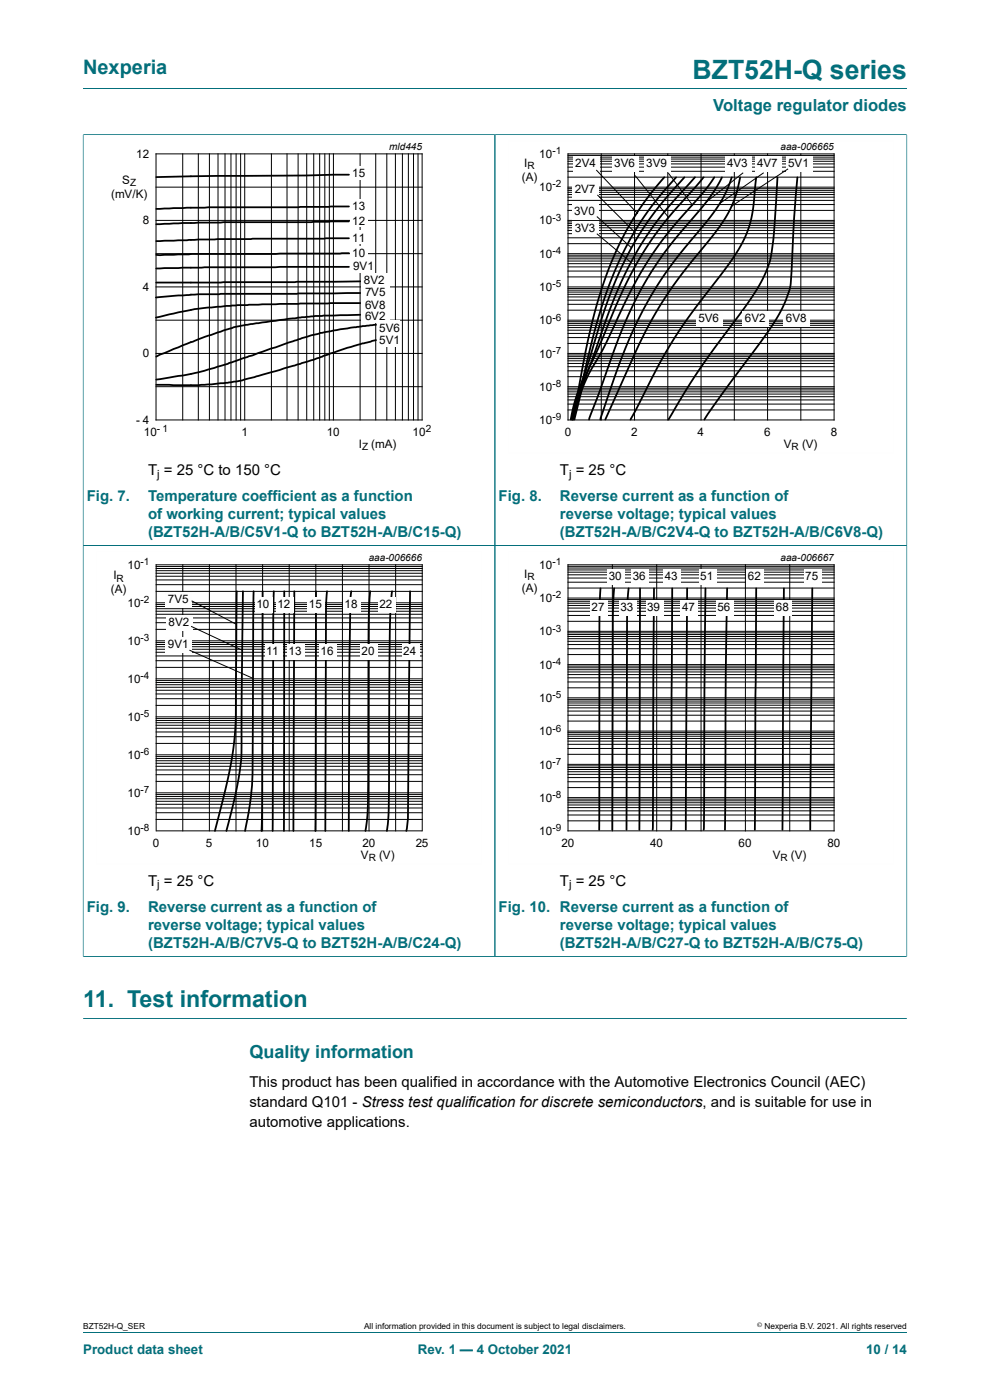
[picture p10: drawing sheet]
<svg xmlns="http://www.w3.org/2000/svg" width="210mm" height="297mm" viewBox="0 0 210 297" stroke-linecap="round" stroke-linejoin="round" font-family="sans-serif">
<path d="M17.6 18.8h174.8M17.6 28.5v87.2h87.4v-87.1h-87.4" fill="none" stroke="#036f7b" stroke-width=".21"/>
<path d="M20.4 29.8h81.8v66.3h-81.8z" fill="none" stroke="#fff" stroke-width=".21"/>
<g fill="none" stroke="#000" stroke-width=".21">
<path d="M33.1 32.6h56.4v56.5h-56.4zM33.1 39.7h56.4M38.8 32.6v56.5M42.1 32.6v56.5M44.4 32.6v56.5M46.2 32.6v56.5M47.7 32.6v56.5M49 32.6v56.5M50.1 32.6v56.5M51 32.6v56.5M51.9 32.6v56.5M57.6 32.6v56.5"/>
<path d="M60.9 32.6v56.5M63.2 32.6v56.5M65.1 32.6v56.5M66.5 32.6v56.5M67.8 32.6v56.5M68.9 32.6v56.5M69.9 32.6v56.5M70.7 32.6v56.5M76.4 32.6v56.5M79.7 32.6v56.5M82.1 32.6v56.5M83.9 32.6v56.5"/>
<path d="M85.4 32.6v56.5M86.6 32.6v56.5M87.7 32.6v56.5M88.7 32.6v56.5M33.1 53.8h56.4M33.1 46.8h56.4M33.1 75h56.4M33.1 67.9h56.4M33.1 60.9h56.4M33.1 82h56.4"/>
</g>
<path d="M74 37.1l-40.9 .5M74 56.6l-30.6 .1-10.3 .3M74 53.7l-33.5 .2-7.4 .2M74 50.5l-27.9 .2-13 .4M74 47l-8 .1h-18.6l-14.3 .5M74 43.8l-10.7 .2h-19.1l-11.1 .3M76.4 59.7l-43.3 .2M76.4 66.8l-9.5 .2-8.4 1.1a61 61 0 0 0-9.9 1.7 154.3 154.3 0 0 0-15.5 5.9M76.4 64.3l-20.8 .3a101.6 101.6 0 0 0-17.8 1.7l-4.7 1.1M76.4 62.2l-34.3 .2-9 .7M79.8 72.2l-6.1 1.6-7.3 2.5-4.3 1.3a105 105 0 0 1-13.2 3.5l-6.8 .6-9-.1M79.8 68.9l-4 .4a66.3 66.3 0 0 0-14.6 3.4l-9.4 3.2a75.3 75.3 0 0 1-14 3.9l-4.7 .7" fill="none" stroke="#000" stroke-width=".38"/>
<g fill="#fff">
<path d="M74.4 35.3h3.7v2.8h-3.7z"/>
<path d="M74.4 42.3h3.7v2.8h-3.7z"/>
<path d="M74.4 45.4h3.7v2.8h-3.7z"/>
<path d="M74.4 49h3.7v2.8h-3.7z"/>
<path d="M74.4 52.2h3.7v2.8h-3.7z"/>
<path d="M74.4 55h3.7v2.8h-3.7z"/>
<path d="M81.1 68.1h3.8v2.8h-3.8z"/>
<path d="M81.1 70.8h3.8v2.8h-3.8z"/>
<path d="M76.6 57.9h6v10.6h-6z"/>
</g>
<path d="M192.4 28.5v87.2h-87.4v-87.1h87.4" fill="none" stroke="#036f7b" stroke-width=".21"/>
<path d="M189.6 29.8h-81.8v66.3h81.8" fill="none" stroke="#fefefe" stroke-width=".21"/>
<g fill="none" stroke="#000" stroke-width=".21">
<path d="M120.5 32.6h56.4v56.5h-56.4zM120.5 39.7h56.4M120.5 37.6h56.4M120.5 36.3h56.4M120.5 35.5h56.4M120.5 34.8h56.4M120.5 34.2h56.4M120.5 33.7h56.4M120.5 33.3h56.4M120.5 33h56.4M127.5 32.6v56.5M134.6 32.6v56.5"/>
<path d="M141.7 32.6v56.5M148.7 32.6v56.5M155.8 32.6v56.5M162.8 32.6v56.5M169.9 32.6v56.5M120.5 58.7h56.4M120.5 57.5h56.4M120.5 56.6h56.4M120.5 55.9h56.4M120.5 55.4h56.4M120.5 54.9h56.4M120.5 54.5h56.4"/>
<path d="M120.5 54.1h56.4M120.5 53.8h56.4M120.5 51.7h56.4M120.5 50.4h56.4M120.5 49.6h56.4M120.5 48.9h56.4M120.5 48.3h56.4M120.5 47.9h56.4M120.5 47.4h56.4M120.5 47.1h56.4M120.5 46.8h56.4M120.5 44.6h56.4"/>
<path d="M120.5 43.4h56.4M120.5 42.5h56.4M120.5 41.8h56.4M120.5 41.3h56.4M120.5 40.8h56.4M120.5 40.4h56.4M120.5 40h56.4M120.5 79.9h56.4M120.5 78.7h56.4M120.5 77.8h56.4M120.5 77.1h56.4M120.5 76.5h56.4"/>
<path d="M120.5 76.1h56.4M120.5 75.7h56.4M120.5 75.3h56.4M120.5 75h56.4M120.5 72.9h56.4M120.5 71.6h56.4M120.5 70.7h56.4M120.5 70h56.4M120.5 69.5h56.4M120.5 69h56.4M120.5 68.6h56.4M120.5 68.2h56.4"/>
<path d="M120.5 67.9h56.4M120.5 65.8h56.4M120.5 64.6h56.4M120.5 63.7h56.4M120.5 63h56.4M120.5 62.4h56.4M120.5 62h56.4M120.5 61.6h56.4M120.5 61.2h56.4M120.5 60.9h56.4M120.5 82h56.4M120.5 87h56.4"/>
<path d="M120.5 85.7h56.4M120.5 84.8h56.4M120.5 84.2h56.4M120.5 83.6h56.4M120.5 83.1h56.4M120.5 82.7h56.4M120.5 82.4h56.4"/>
</g>
<path d="M140.9 37.6l-3.3 4-3.3 4.8-2.9 5.3-2.3 5.5-2 5.6-1.8 6.7-3.9 19.5M143.4 37.6l-4.2 4.9-3.2 4.4-2.9 4.9-2.6 5.5-2.1 5.4-1.9 6.3-4.9 20M145.2 37.6l-4.7 5.3-3.2 4.3-2.7 4.3-2.8 5.3-1.8 4.1-1.9 5.2-3.6 11.7-2.4 6.8-1 4.4M147.4 37.6l-5.5 6.1-3 3.8-3.2 4.8-2.8 5.1-1.7 3.8-1.7 4.2-5.3 14.8-.8 2.6-1.6 6.2M149.3 37.6l-6.4 7.2-2.7 3.4-2.9 4-2.9 4.9-3 6.2-4.3 10.1-3.3 7.1-1.6 4.6-.9 3.9M151.5 37.6l-2.3 3.2-5.6 6.3-2.7 3.3-2.4 3.4-2.5 3.8-2.8 5.3-5.3 11.2-3.4 6.1-1.8 4.5-1.2 4.3M153.1 37.6l-1.4 2.7-1.8 2.4-6.5 7.7-2.8 3.7-2.3 3.4-2.2 3.8-2.5 4.8-2.2 5.3-6.4 17.6M155.3 37.6l-1.4 3.4-1.6 2.8-2.3 3-5.4 6.6-2.6 3.4-3 4.5-2.4 4.2-2.6 5.2-2.1 5.2-4.6 13.1M157 37.6l-1.3 4.8-.8 1.9-1.1 2-2.2 3.2-5.8 7.1-2.8 3.7-2.6 3.9-2.3 4-2.8 5.5-6.9 15.3M160.5 37.6l-1.1 8.7-.8 2.6-1.2 2.6-2.8 4.5-7.7 10.1-3.8 5.6-3.2 5.5-6.1 11.8M164.9 37.6v.6a126.9 126.9 0 0 1-1.5 17 40.5 40.5 0 0 1-6.9 12.1l-8.3 11.3-2.8 4.4-3.6 6M169.1 37.6l-.7 8.7-.4 8.6a27 27 0 0 1-.8 7.3 45.9 45.9 0 0 1-7.2 12.2l-6.4 8.5-4.2 6.1" fill="none" stroke="#000" stroke-width=".38"/>
<g fill="#fefefe">
<path d="M121.6 33h5.6v3.4h-5.6z"/>
<path d="M121.4 38.6h5.7v3.4h-5.7z"/>
<path d="M121.3 43.2h5.6v3.4h-5.6z"/>
<path d="M121.4 46.8h5.7v3.4h-5.7z"/>
<path d="M129.8 33h5.6v3.4h-5.6z"/>
<path d="M136.6 33h5.6v3.4h-5.6z"/>
</g>
<path d="M126.5 36.1l8.8 9.2" fill="none" stroke="#000" stroke-width=".21"/>
<g fill="#fefefe">
<path d="M153.8 33h5.6v3.4h-5.6z"/>
<path d="M160.1 33h5.6v3.4h-5.6z"/>
</g>
<path d="M134.7 37.2l7.1 8.9M141.8 36.7l5.1 6.9M157.6 36.6l-8 6.4M162 36.6l-9.4 6.6M126.6 49.6l7.3 6.1M126.6 45.9l7.3 6.6M126.7 41.4l8.1 8" fill="none" stroke="#000" stroke-width=".21"/>
<path d="M166.7 33h5.6v3.4h-5.6z" fill="#fefefe"/>
<path d="M167.2 35.8l-12.1 8" fill="none" stroke="#000" stroke-width=".21"/>
<g fill="#fefefe">
<path d="M147.7 66h5.6v3.4h-5.6z"/>
<path d="M157.5 66h5.7v3.4h-5.7z"/>
<path d="M166.2 66h5.7v3.4h-5.7z"/>
</g>
<path d="M17.6 202.9h87.4v-87.2h-87.4v87.3" fill="none" stroke="#036f7b" stroke-width=".21"/>
<path d="M102.3 117h-81.9v66.3h81.9" fill="none" stroke="#fefefe" stroke-width=".21"/>
<g fill="none" stroke="#000" stroke-width=".21">
<path d="M33.1 119.8h56.5v56.5h-56.5zM38.8 119.8v56.5M44.4 119.8v56.5M50.1 119.8v56.5M55.7 119.8v56.5M61.3 119.8v56.5M67 119.8v56.5M72.6 119.8v56.5M78.3 119.8v56.5M83.9 119.8v56.5M33.1 139.2h56.5M33.1 138.4h56.5"/>
<path d="M33.1 137.7h56.5M33.1 137.2h56.5M33.1 136.7h56.5M33.1 136.3h56.5M33.1 135.9h56.5M33.1 133.5h56.5M33.1 132.1h56.5M33.1 131.1h56.5M33.1 130.3h56.5M33.1 129.7h56.5M33.1 129.1h56.5M33.1 128.7h56.5"/>
<path d="M33.1 128.3h56.5M33.1 127.9h56.5M33.1 125.5h56.5M33.1 124h56.5M33.1 123h56.5M33.1 122.2h56.5M33.1 121.6h56.5M33.1 121.1h56.5M33.1 120.6h56.5M33.1 120.2h56.5M33.1 157.7h56.5M33.1 156.3h56.5"/>
<path d="M33.1 155.3h56.5M33.1 154.5h56.5M33.1 153.9h56.5M33.1 153.3h56.5M33.1 152.9h56.5M33.1 152.4h56.5M33.1 152.1h56.5M33.1 149.6h56.5M33.1 148.2h56.5M33.1 147.2h56.5M33.1 146.4h56.5M33.1 145.8h56.5"/>
<path d="M33.1 145.3h56.5M33.1 144.8h56.5M33.1 144.4h56.5M33.1 144h56.5M33.1 141.6h56.5M33.1 140.2h56.5M33.1 173.8h56.5M33.1 172.4h56.5M33.1 171.4h56.5M33.1 170.6h56.5M33.1 170h56.5M33.1 169.4h56.5"/>
<path d="M33.1 169h56.5M33.1 168.6h56.5M33.1 168.2h56.5M33.1 165.8h56.5M33.1 164.4h56.5M33.1 163.3h56.5M33.1 162.6h56.5M33.1 161.9h56.5M33.1 161.4h56.5M33.1 160.9h56.5M33.1 160.5h56.5M33.1 160.1h56.5"/>
</g>
<g fill="none" stroke="#000" stroke-width=".38">
<path d="M50.2 125.4l-.2 26.6-.2 4.3-.5 4-.7 3.6-3 12.4M51.5 125.4l-.3 35.3-1 6.8-2.2 8.8M53.8 125.4l-.1 22a255.4 255.4 0 0 1-.4 20.9l-.5 3.5-.8 4.5M55.7 125.4l-.2 50.9M58.1 125.4l-.3 50.9M60.3 125.4l-.1 50.9M62.4 125.4l-.2 50.9M67 125.4l-.1 50.9M69.4 125.4l-.2 3.7-.2 47.2M74.5 125.4l-.2 1.6-.2 14.4-.1 34.9M78.5 125.4l-.3 7.3-.2 37.8-.1 3.3-.4 2.5M83.2 125.4l-.4 3.4-.1 4.8-.2 38.1-.4 4.6"/>
<path d="M87 125.4l-.5 48.3-.3 2.6"/>
</g>
<g fill="#fefefe">
<path d="M35.1 125.7h5.7v3.3h-5.7z"/>
<path d="M35.3 130.4h5.6v3.4h-5.6z"/>
<path d="M35.1 135.2h5.7v3.4h-5.7z"/>
<path d="M54.1 126.7h3.7v3.4h-3.7z"/>
<path d="M56.2 136.7h3.7v3.4h-3.7z"/>
<path d="M58.6 126.7h3.6v3.4h-3.6z"/>
<path d="M60.9 136.7h3.7v3.4h-3.7z"/>
<path d="M65.3 126.7h3.6v3.4h-3.6z"/>
<path d="M67.8 136.7h3.6v3.4h-3.6z"/>
<path d="M72.8 126.7h3.7v3.4h-3.7z"/>
<path d="M76.5 136.7h3.6v3.4h-3.6z"/>
<path d="M80.2 126.7h3.7v3.4h-3.7z"/>
<path d="M85.3 136.7h3.6v3.4h-3.6z"/>
</g>
<g fill="none" stroke="#000" stroke-width=".21">
<path d="M120.5 119.8h56.4v56.5h-56.4zM129.9 119.8v56.5M139.3 119.8v56.5M148.7 119.8v56.5M158.1 119.8v56.5M167.5 119.8v56.5M40.2 137.9l13.5 6M40.5 132.9l10.9 5M40.7 127.5l9.4 4.9M120.5 138.9h56.4M120.5 137.6h56.4M120.5 136.7h56.4"/>
<path d="M120.5 136.1h56.4M120.5 135.5h56.4M120.5 135h56.4M120.5 134.6h56.4M120.5 134.3h56.4M120.5 133.9h56.4M120.5 131.8h56.4M120.5 130.6h56.4M120.5 129.7h56.4M120.5 129h56.4M120.5 128.4h56.4M120.5 128h56.4"/>
<path d="M120.5 127.6h56.4M120.5 127.2h56.4M120.5 126.9h56.4M120.5 124.8h56.4M120.5 123.5h56.4M120.5 122.6h56.4M120.5 121.9h56.4M120.5 121.4h56.4M120.5 120.9h56.4M120.5 120.5h56.4M120.5 120.1h56.4M120.5 158.8h56.4"/>
<path d="M120.5 157.9h56.4M120.5 157.2h56.4M120.5 156.7h56.4M120.5 156.2h56.4M120.5 155.8h56.4M120.5 155.4h56.4M120.5 155.1h56.4M120.5 153h56.4M120.5 151.7h56.4M120.5 150.8h56.4M120.5 150.2h56.4M120.5 149.6h56.4"/>
<path d="M120.5 149.1h56.4M120.5 148.7h56.4M120.5 148.4h56.4M120.5 148h56.4M120.5 145.9h56.4M120.5 144.7h56.4M120.5 143.8h56.4M120.5 143.1h56.4M120.5 142.6h56.4M120.5 142.1h56.4M120.5 141.7h56.4M120.5 141.3h56.4"/>
<path d="M120.5 141h56.4M120.5 167.1h56.4M120.5 169.2h56.4M120.5 165.8h56.4M120.5 165h56.4M120.5 164.3h56.4M120.5 163.7h56.4M120.5 163.2h56.4M120.5 162.8h56.4M120.5 162.5h56.4M120.5 162.2h56.4M120.5 174.1h56.4"/>
<path d="M120.5 172.9h56.4M120.5 172h56.4M120.5 171.3h56.4M120.5 170.8h56.4M120.5 170.3h56.4M120.5 169.9h56.4M120.5 169.5h56.4M120.5 160h56.4"/>
</g>
<path d="M192.4 202.9h-87.4v-87.2h87.4v87.3" fill="none" stroke="#036f7b" stroke-width=".21"/>
<path d="M189.6 117h-81.8v66.3h81.8" fill="none" stroke="#fefefe" stroke-width=".21"/>
<path d="M127.4 124.8l-.3 7.7v43.5M130.3 124.8l-.3 6.4-.1 44.8M133.3 124.8l-.3 6.2-.1 45M135.8 124.8l-.2 51.2M138.7 124.8l-.3 51.2M142.6 124.8l-.2 51.2M145.8 124.8l-.3 51.2M149.6 124.8l-.3 51.2M154.2 124.8l-.3 19.5-.1 31.7M160.4 124.8l-.3 51.2M166.3 124.8l-.3 51.2M172.3 124.8l-.4 51.2" fill="none" stroke="#000" stroke-width=".38"/>
<g fill="#fefefe">
<path d="M125.2 127.2h3.7v3.4h-3.7z"/>
<path d="M128.9 120.8h3.7v3.4h-3.7z"/>
<path d="M131.4 127.2h3.6v3.4h-3.6z"/>
<path d="M134 120.8h3.6v3.4h-3.6z"/>
<path d="M137 127.2h3.7v3.4h-3.7z"/>
<path d="M140.8 120.8h3.6v3.4h-3.6z"/>
<path d="M144.4 127.2h3.7v3.4h-3.7z"/>
<path d="M148.3 120.8h3.7v3.4h-3.7z"/>
<path d="M151.9 127.2h3.7v3.4h-3.7z"/>
<path d="M158.4 120.8h3.7v3.4h-3.7z"/>
<path d="M164.3 127.2h3.6v3.4h-3.6z"/>
<path d="M170.5 120.8h3.7v3.4h-3.7z"/>
</g>
<path d="M17.6 28.6v174.2M17.7 28.6h174.6M105 28.6v174.2M192.4 28.6v174.2M17.7 115.7h174.6M17.6 216.1h174.8M17.7 202.9h174.6M17.6 282.6h174.8" fill="none" stroke="#036f7b" stroke-width=".21"/>
<text font-size="5.6" fill="#036f7b" x="146.9" y="16.8">BZT52H-Q series</text>
<text font-size="4.9" fill="#036f7b" x="17.6" y="213.7">11. Test information</text>
<text font-size="4.2" fill="#036f7b" x="17.6" y="15.6">Nexperia</text>
<text font-size="3.8" fill="#036f7b" x="52.9" y="224.5">Quality information</text>
<text font-size="3.5" fill="#036f7b" x="151.3" y="23.7">Voltage regulator diodes</text>
<g font-size="3.2">
<text x="31.4" y="100.7">T = 25 °C to 150 °C</text>
<text x="118.8" y="100.7">T = 25 °C</text>
<text x="31.4" y="187.9">T = 25 °C</text>
<text x="118.8" y="187.9">T = 25 °C</text>
<text x="52.9" y="230.5">This product has been qualified in accordance with the Automotive Electronics Council (AEC)</text>
<text x="52.9" y="234.7">standard Q101 - Stress test qualification for discrete semiconductors, and is suitable for use in</text>
<text x="52.9" y="239">automotive applications.</text>
</g>
<g font-size="3.2" fill="#036f7b">
<text x="18.4" y="106.3">Fig. 7.</text>
<text x="31.4" y="106.3">Temperature coefficient as a function</text>
<text x="105.8" y="106.3">Fig. 8.</text>
<text x="118.8" y="106.3">Reverse current as a function of</text>
<text x="31.4" y="110.1">of working current; typical values</text>
<text x="31.4" y="113.9">(BZT52H-A/B/C5V1-Q to BZT52H-A/B/C15-Q)</text>
<text x="118.8" y="110.1">reverse voltage; typical values</text>
<text x="118.8" y="113.9">(BZT52H-A/B/C2V4-Q to BZT52H-A/B/C6V8-Q)</text>
<text x="18.4" y="193.4">Fig. 9.</text>
<text x="31.4" y="193.4">Reverse current as a function of</text>
<text x="31.4" y="197.2">reverse voltage; typical values</text>
<text x="105.8" y="193.4">Fig. 10. Reverse current as a function of</text>
<text x="118.8" y="197.2">reverse voltage; typical values</text>
<text x="31.4" y="201.1">(BZT52H-A/B/C7V5-Q to BZT52H-A/B/C24-Q)</text>
<text x="118.8" y="201.1">(BZT52H-A/B/C27-Q to BZT52H-A/B/C75-Q)</text>
</g>
<g font-size="2.8" fill="#036f7b">
<text x="17.6" y="287.2">Product data sheet</text>
<text x="88.6" y="287.2">Rev. 1 — 4 October 2021</text>
<text x="183.7" y="287.2">10 / 14</text>
</g>
<g font-size="2.5">
<text x="28.9" y="33.5">12</text>
<text x="111.2" y="35.4">I</text>
<text x="114.4" y="33.4">10</text>
<text x="122" y="35.4">2V4</text>
<text x="130.3" y="35.4">3V6</text>
<text x="137.1" y="35.4">3V9</text>
<text x="154.3" y="35.4">4V3</text>
<text x="160.6" y="35.4">4V7</text>
<text x="167.2" y="35.4">5V</text>
<text x="170.2" y="35.4">1</text>
<text x="25.9" y="39">S</text>
<text x="74.7" y="37.6">15</text>
<text x="110.7" y="38.4">(A)</text>
<text x="114.4" y="40.5">10</text>
<text x="121.9" y="40.9">2V7</text>
<text x="23.6" y="42">(mV/K)</text>
<text x="30.3" y="47.6">8</text>
<text x="74.7" y="44.6">13</text>
<text x="74.7" y="47.6">12</text>
<text x="114.4" y="47.6">10</text>
<text x="121.8" y="45.5">3V0</text>
<text x="74.7" y="51.3">11</text>
<text x="121.9" y="49.1">3V3</text>
<text x="74.7" y="54.5">10</text>
<text x="74.9" y="57.3">9V1</text>
<text x="114.4" y="54.7">10</text>
<text x="30.3" y="61.7">4</text>
<text x="77.2" y="60.3">8V</text>
<text x="77.4" y="62.9">7V</text>
<text x="77.4" y="65.5">6V</text>
<text x="80.2" y="60.3">2</text>
<text x="80.4" y="62.9">5</text>
<text x="80.4" y="65.5">8</text>
<text x="114.4" y="61.7">10</text>
<text x="77.4" y="67.8">6V</text>
<text x="80.4" y="70.4">5</text>
<text x="80.4" y="67.8">2</text>
<text x="81.8" y="70.4">V6</text>
<text x="114.4" y="68.8">10</text>
<text x="148.2" y="68.3">5V6</text>
<text x="158" y="68.3">6V2</text>
<text x="166.7" y="68.3">6V8</text>
<text x="30.3" y="75.8">0</text>
<text x="80.4" y="73">5</text>
<text x="81.8" y="73">V1</text>
<text x="114.4" y="75.9">10</text>
<text x="114.4" y="82.9">10</text>
<text x="28.9" y="89.9">- 4</text>
<text x="114.4" y="89.9">10</text>
<text x="30.5" y="92.5">10</text>
<text x="51.2" y="92.5">1</text>
<text x="69.3" y="92.5">10</text>
<text x="76.1" y="95">I</text>
<text x="78.8" y="95">(mA)</text>
<text x="87.5" y="92.5">10</text>
<text x="119.8" y="92.4">0</text>
<text x="133.9" y="92.4">2</text>
<text x="148" y="92.4">4</text>
<text x="162.1" y="92.4">6</text>
<text x="166.3" y="95">V</text>
<text x="170.1" y="95">(V)</text>
<text x="176.2" y="92.4">8</text>
<text x="23.5" y="125.8">(A)</text>
<text x="24.1" y="122.9">I</text>
<text x="27" y="120.6">10</text>
<text x="110.7" y="125.6">(A)</text>
<text x="111.2" y="122.6">I</text>
<text x="114.4" y="120.6">10</text>
<text x="129.1" y="123.1">3</text>
<text x="130.5" y="123.1">0</text>
<text x="134.2" y="123.1">36</text>
<text x="141" y="123.1">43</text>
<text x="148.6" y="123.1">51</text>
<text x="158.6" y="123.1">62</text>
<text x="170.8" y="123.1">75</text>
<text x="27" y="128.7">10</text>
<text x="35.6" y="128">7V5</text>
<text x="54.4" y="129">1</text>
<text x="55.7" y="129">0</text>
<text x="58.8" y="129">12</text>
<text x="65.5" y="129">15</text>
<text x="73.1" y="129">18</text>
<text x="80.5" y="129">22</text>
<text x="114.4" y="127.7">10</text>
<text x="125.5" y="129.6">27</text>
<text x="131.6" y="129.6">33</text>
<text x="137.3" y="129.6">39</text>
<text x="144.7" y="129.6">4</text>
<text x="146.1" y="129.6">7</text>
<text x="152.2" y="129.6">56</text>
<text x="164.6" y="129.6">68</text>
<text x="27" y="136.7">10</text>
<text x="35.6" y="137.5">9V1</text>
<text x="35.7" y="132.7">8V</text>
<text x="38.8" y="132.7">2</text>
<text x="114.4" y="134.8">10</text>
<text x="56.5" y="139">11</text>
<text x="61.2" y="139">1</text>
<text x="62.6" y="139">3</text>
<text x="68" y="139">16</text>
<text x="76.7" y="139">20</text>
<text x="85.5" y="139">24</text>
<text x="114.4" y="141.8">10</text>
<text x="27" y="144.8">10</text>
<text x="114.4" y="148.9">10</text>
<text x="27" y="152.9">10</text>
<text x="114.4" y="156">10</text>
<text x="27" y="160.9">10</text>
<text x="114.4" y="163">10</text>
<text x="27" y="169">10</text>
<text x="114.4" y="170.1">10</text>
<text x="27" y="177.1">10</text>
<text x="32.4" y="179.6">0</text>
<text x="43.7" y="179.6">5</text>
<text x="54.3" y="179.6">10</text>
<text x="65.6" y="179.6">15</text>
<text x="76.9" y="179.6">20</text>
<text x="88.2" y="179.6">25</text>
<text x="114.4" y="177.1">10</text>
<text x="119.1" y="179.6">20</text>
<text x="137.9" y="179.6">40</text>
<text x="156.7" y="179.6">60</text>
<text x="175.5" y="179.6">80</text>
<text x="76.6" y="182.1">V</text>
<text x="80.4" y="182.1">(V)</text>
<text x="163.9" y="182.1">V</text>
<text x="167.8" y="182.1">(V)</text>
</g>
<g font-size="2.4">
<text x="33.4" y="101.3">j</text>
<text x="120.7" y="101.3">j</text>
<text x="33.4" y="188.5">j</text>
<text x="120.7" y="188.5">j</text>
</g>
<g font-size="2.1">
<text x="82.6" y="31.8">mld445</text>
<text x="111.9" y="35.9">R</text>
<text x="117.2" y="32.8">-1</text>
<text x="165.6" y="31.8">aaa-006665</text>
<text x="27.6" y="39.5">Z</text>
<text x="117.2" y="39.7">-2</text>
<text x="117.2" y="46.8">-3</text>
<text x="117.2" y="53.9">-4</text>
<text x="117.2" y="60.9">-5</text>
<text x="117.2" y="68.1">-6</text>
<text x="117.2" y="75.1">-7</text>
<text x="117.2" y="82.2">-8</text>
<text x="117.2" y="89.1">-9</text>
<text x="33.3" y="91.7">- 1</text>
<text x="76.8" y="95.4">Z</text>
<text x="90.3" y="91.7">2</text>
<text x="167.9" y="95.5">R</text>
<text x="29.8" y="119.9">-1</text>
<text x="78.2" y="119">aaa-006666</text>
<text x="117.2" y="119.9">-1</text>
<text x="165.6" y="119">aaa-006667</text>
<text x="24.7" y="123.4">R</text>
<text x="111.9" y="123.1">R</text>
<text x="29.8" y="128">-2</text>
<text x="117.2" y="126.9">-2</text>
<text x="29.8" y="136">-3</text>
<text x="117.2" y="134">-3</text>
<text x="117.2" y="141.1">-4</text>
<text x="29.8" y="144.1">-4</text>
<text x="117.2" y="148.1">-5</text>
<text x="29.8" y="152.1">-5</text>
<text x="117.2" y="155.2">-6</text>
<text x="29.8" y="160.2">-6</text>
<text x="117.2" y="162.3">-7</text>
<text x="29.8" y="168.2">-7</text>
<text x="117.2" y="169.3">-8</text>
<text x="29.8" y="176.3">-8</text>
<text x="117.2" y="176.3">-9</text>
<text x="78.2" y="182.7">R</text>
<text x="165.6" y="182.7">R</text>
</g>
<g font-size="1.8">
<text x="17.6" y="282">BZT52H-Q_SER</text>
<text x="77.2" y="282">All information provided in this document is subject to legal disclaimers.</text>
<text x="162.2" y="282">Nexperia B.V. 2021. All rights reserved</text>
</g>
<text font-size="1.4" x="160.6" y="281.6">©</text>
</svg>
